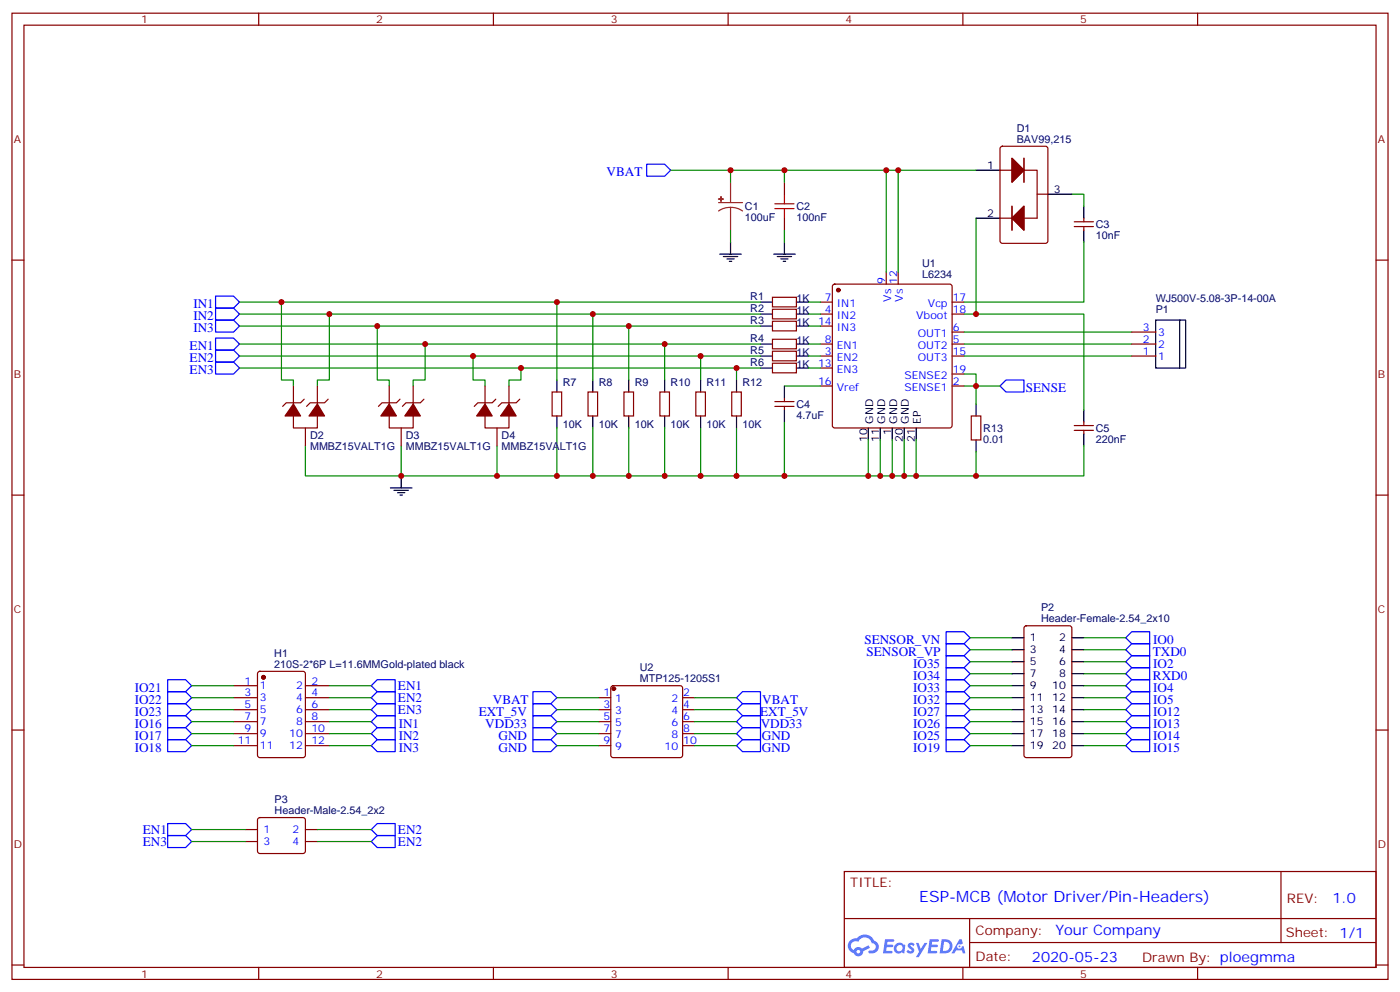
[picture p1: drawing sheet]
<svg xmlns="http://www.w3.org/2000/svg" width="412mm" height="292mm" viewBox="0 0 412 292" stroke-linecap="round" stroke-linejoin="round" font-family="sans-serif">
<g fill="none" stroke="#870000" stroke-width=".35">
<path d="M3.5 3.9h405.4v284.3h-405.4zM7.1 7.4h398.2v277.3h-398.2zM76.2 3.9v3.5M145.3 3.9v3.5M214.5 3.9v3.5M283.6 3.9v3.5M352.8 3.9v3.5M3.5 76.6h3.6M405.3 76.6h3.6M3.5 145.7h3.6M405.3 145.7h3.6M3.5 214.8h3.6"/>
<path d="M405.3 214.8h3.6M248.7 256.5h156.6v28.2h-156.6zM377.3 256.5v20.9M248.7 270.3h156.5M285.6 277.4h119.6M285.6 270.3v14.1M3.5 284h3.6M76.2 284.7v3.5M145.3 284.7v3.5M214.5 284.7v3.5M283.6 284.7v3.5M352.8 284.7v3.5"/>
<path d="M405.3 284h3.6"/>
</g>
<g fill="#5487ff">
<path d="M267.7 277.6a1.22 1.22 0 0 1 1.7 .3l-.4 .6a.47 .47 0 0 0-.3-.4 .47 .47 0 0 0-.5 .2l.1 .2a1.14 1.14 0 0 1 .8 1.8 1.14 1.14 0 0 1-1.9-.1l-.2-.1 .5-.6 .7 .4a.29 .29 0 0 0 .3-.2 .29 .29 0 0 0-.2-.3 1.04 1.04 0 0 1-.6-1.8z"/>
<path d="M260.7 276.4h2.4l.3 .2-.2 .5h-1.8l-.1 .9h1.5l.3 .4-.3 .3h-1.6l-.2 1.1 1.7 .1 .2 .3-.2 .3-2.6 .1z"/>
<path d="M273.8 276.4h2.4l.3 .2-.1 .5h-1.8l-.2 .9h1.6l.3 .4-.4 .3h-1.6l-.1 1.1 1.7 .1 .2 .3-.2 .3h-2.6z"/>
<path d="M282.6 276.4h.7l.3 1.3-.6 .3a.69 .69 0 0 0-1 .2 .69 .69 0 0 0 .4 1 .69 .69 0 0 0 .9-.6l.5-.3 .6 2.2h-.8l-.2-.8h-1.8l-.5 .8h-.8z"/>
<path d="M269.8 277.5h.8l.6 1.8 1.1-1.8h.9l-2.6 4.2h-.8l.9-1.6z"/>
<path d="M277.4 276.4l-.6 4.2h1.3a2.11 2.11 0 0 0 2.5-2.2 2.11 2.11 0 0 0-2.5-2zM278.1 277.1a1.39 1.39 0 0 1 1.7 1.5 1.39 1.39 0 0 1-1.8 1.2h-.3z"/>
<path d="M263.7 278a1.54 1.54 0 0 0-.1 2.2 1.54 1.54 0 0 0 2.2 .1l.6 .3 .3-2.3-.2-.3h-.4a1.49 1.49 0 0 0-2.4 0zM264 279a.94 .94 0 0 1 1.8 0 .94 .94 0 0 1-1.8 0z"/>
<path d="M250.4 276.8a2.18 2.18 0 0 0 1.1 3.7 1.44 1.44 0 0 0 1.6 .9 1.44 1.44 0 0 0 1.2-1.5l2-1-.5-.7-1.9 1a1.47 1.47 0 0 0-2.4 .4 1.39 1.39 0 0 1-.7-1.9 1.39 1.39 0 0 1 2-.5 2.12 2.12 0 0 1 2.2-1.3 2.12 2.12 0 0 1 1.9 1.7 1.14 1.14 0 0 1 1.1 1.4 1.14 1.14 0 0 1-1.7 .7 .43 .43 0 0 0-.5 .4 .43 .43 0 0 0 .4 .5 1.98 1.98 0 0 0 2.5-1.3 1.98 1.98 0 0 0-1.2-2.5 3.1 3.1 0 0 0-5.3-.7l-.9 .1zM252.3 280.1a.55 .55 0 0 1 1.1 0 .55 .55 0 0 1-1.1 0z"/>
<circle cx="282.6" cy="278.5" r=".26"/>
</g>
<g fill="none" stroke="#000" stroke-width=".35">
<path d="M212 74.8h6.4M213.1 75.5h4.2M214.1 76.2h2.2M214.8 76.9h.7M215.2 71.3v3.5M227.9 74.8h6.3M229 75.5h4.2M230 76.2h2.1M230.7 76.9h.7M231.1 71.3v3.5M319.3 60.7v3.5M319.3 67.7v3.6"/>
<path d="M224 88.9h3.5M224 92.4h3.5M224 96h3.5M234.6 88.9h3.5M234.6 92.4h3.5M234.6 96h3.5M340.4 94.2h7.1v14.1h-7.1zM347.5 94.2h1.7v14.1h-1.7M164 111.8v3.6M174.6 111.8v3.6M185.2 111.8v3.6M195.8 111.8v3.6"/>
<path d="M206.4 111.8v3.6M217 111.8v3.6M224 101.2h3.5M224 104.8h3.5M224 108.3h3.5M234.6 101.2h3.5M234.6 104.8h3.5M234.6 108.3h3.5M287.5 118.9v3.5M164 122.4v3.5M174.6 122.4v3.5M185.2 122.4v3.5"/>
<path d="M195.8 122.4v3.5M206.4 122.4v3.5M217 122.4v3.5M255.8 125.9v3.6M259.3 125.9v3.6M262.8 125.9v3.6M266.3 125.9v3.6M269.9 125.9v3.6M287.5 129.5v3.5M319.3 120.6v3.6M319.3 127.7v3.5M115 143.6h6.4"/>
<path d="M116.1 144.3h4.2M117.1 145h2.1M117.8 145.7h.7M118.2 140.1v3.5M298.1 187.7h3.5M298.1 191.2h3.5M298.1 194.7h3.5M298.1 198.3h3.5M315.7 187.7h3.6M315.7 191.2h3.6M315.7 194.7h3.6M315.7 198.3h3.6"/>
<path d="M298.1 201.8h3.5M298.1 205.3h3.5M298.1 208.8h3.5M298.1 212.4h3.5M298.1 215.9h3.5M298.1 219.4h3.5M315.7 201.8h3.6M315.7 205.3h3.6M315.7 208.8h3.6M315.7 212.4h3.6M315.7 215.9h3.6M315.7 219.4h3.6"/>
</g>
<g fill="none" stroke="#870000" stroke-width=".35">
<path d="M231.1 53.6v3.6M231.1 64.2v3.5M316.4 66.7h5.7M316.4 65.3h5.7M319.3 64.2v1.1M319.3 66.7v1M227.5 87.5h7.1v2.8h-7.1zM227.5 91h7.1v2.8h-7.1zM227.5 94.5h7.1v2.9h-7.1zM227.5 99.8h7.1v2.9h-7.1zM241.7 92.4h3.5M241.7 88.9h3.5"/>
<path d="M241.7 96h3.5M245.4 83.8l.5-.2h33.9l.5 .2 .2 .5v40.9l-.3 .5-.4 .2h-33.9l-.5-.2-.2-.5v-40.9zM261.1 80.1v3.5M264.6 80.1v3.5M280.5 92.4h3.5M280.5 97.7h3.5M280.5 88.9h3.5M333.4 97.7h7M162.6 115.4h2.9v7h-2.9zM173.2 115.4h2.8v7h-2.8zM183.8 115.4h2.8v7h-2.8zM194.4 115.4h2.8v7h-2.8z"/>
<path d="M205 115.4h2.8v7h-2.8zM215.5 115.4h2.9v7h-2.9zM227.5 103.4h7.1v2.8h-7.1zM227.5 106.9h7.1v2.8h-7.1zM241.7 113.6h3.5M241.7 104.8h3.5M241.7 101.2h3.5M241.7 108.3h3.5M280.5 113.6h3.5M280.5 104.8h3.5M280.5 101.2h3.5M280.5 110.1h3.5"/>
<path d="M333.4 104.8h7M333.4 101.2h7M286.1 122.4h2.8v7.1h-2.8zM316.4 126.6h5.7M316.4 125.2h5.7M319.3 124.2v1M319.3 126.6v1.1M76.1 197.8l.5-.2h12.7l.6 .4 .1 24.2-.5 .7-12.9 .1-.7-.5-.1-24.2zM301.9 184.4l.4-.3h12.7l.7 .5v37.6l-.4 .7-13 .1-.6-.5-.1-37.6zM68.8 201.8h7M68.8 205.3h7M68.8 208.8h7"/>
<path d="M68.8 212.4h7M68.8 215.9h7M68.8 219.4h7M90 201.8h7M90 205.3h7M90 208.8h7M90 212.4h7M90 215.9h7M90 219.4h7M176.4 205.3h3.5M176.4 208.8h3.5M176.4 212.4h3.5"/>
<path d="M176.4 215.9h3.5M176.4 219.4h3.5M180.2 202l.4-.2h19.8l.5 .2 .2 .5v19.7l-.3 .5-.4 .3h-19.8l-.5-.3-.2-.5v-19.7zM201.1 205.3h3.5M201.1 208.8h3.5M201.1 212.4h3.5M201.1 215.9h3.5M201.1 219.4h3.5M72.3 244.1h3.5M72.3 247.6h3.5M76.1 240.8l.5-.2h12.7l.5 .2 .2 .5-.1 9.4-.6 .5-13-.1-.5-.6v-9.2zM90 244.1h3.5"/>
<path d="M90 247.6h3.5"/>
</g>
<g fill="#870000" stroke="#870000" stroke-width=".35">
<circle cx="246.9" cy="85.4" r=".53"/>
<circle cx="77.6" cy="199.3" r=".53"/>
<circle cx="180.8" cy="202.7" r=".53"/>
</g>
<g fill="none" stroke="#008700" stroke-width=".35">
<path d="M197.6 50.1h63.5M215.2 50.1v3.5M231.1 50.1v3.5M264.6 50.1h22.9M315.7 57.2h3.6v3.5M215.2 67.7v3.6M231.1 67.7v3.6M287.5 64.2v28.2h-3.5M319.3 71.3v17.6h-35.3M70.6 88.9h153.4M70.6 92.4h153.4M70.6 96h153.4"/>
<path d="M82.9 88.9v22.9h3.5v1.8M97 92.4v19.4h-3.5v1.8M111.1 96v15.8h3.6v1.8M164 88.9v22.9M174.6 92.4v19.4M185.2 96v15.8M238.1 88.9h3.6M238.1 92.4h3.6M238.1 96h3.6M261.1 80.1v-30h3.5v30M284 97.7h49.4M287.5 92.4h31.8v28.2"/>
<path d="M70.6 101.2h153.4M70.6 104.8h153.4M70.6 108.3h153.4M125.2 101.2v10.6h-3.5v1.8M139.3 104.8v7h3.6v1.8M153.5 108.3v3.5h-3.6v1.8M195.8 101.2v10.6M206.4 104.8v7M217 108.3v3.5M231.1 113.6h10.6M238.1 101.2h3.6M238.1 104.8h3.6"/>
<path d="M238.1 108.3h3.6M284 113.6h3.5v5.3M284 110.1h3.5v3.5h7.1M284 101.2h49.4M284 104.8h49.4M90 131.2v8.9h56.4v-8.9M118.2 131.2v8.9M164 125.9v14.2M174.6 125.9v14.2M185.2 125.9v14.2M195.8 125.9v14.2M206.4 125.9v14.2"/>
<path d="M217 125.9v14.2h-70.6M231.1 124.2v15.9h-14.1M255.8 129.5v10.6h-24.7M259.3 129.5v10.6M262.8 129.5v10.6M266.3 129.5v10.6M269.9 129.5v10.6M287.5 133v7.1h-31.7M319.3 131.2v8.9h-31.8M285.8 187.7h12.3M285.8 191.2h12.3M285.8 194.7h12.3"/>
<path d="M285.8 198.3h12.3M319.3 187.7h12.3M319.3 191.2h12.3M319.3 194.7h12.3M319.3 198.3h12.3M56.4 212.4h12.4M56.4 215.9h12.4M56.4 219.4h12.4M56.4 208.8h12.4M56.4 205.3h12.4M56.4 201.8h12.4M97 212.4h12.4"/>
<path d="M97 215.9h12.4M97 219.4h12.4M97 208.8h12.4M97 205.3h12.4M97 201.8h12.4M164 212.4h12.4M164 215.9h12.4M164 219.4h12.4M164 208.8h12.4M164 205.3h12.4M204.6 212.4h12.4M204.6 215.9h12.4"/>
<path d="M204.6 219.4h12.4M204.6 208.8h12.4M204.6 205.3h12.4M285.8 212.4h12.3M285.8 215.9h12.3M285.8 219.4h12.3M285.8 208.8h12.3M285.8 205.3h12.3M285.8 201.8h12.3M319.3 212.4h12.3M319.3 215.9h12.3M319.3 219.4h12.3"/>
<path d="M319.3 208.8h12.3M319.3 205.3h12.3M319.3 201.8h12.3M56.4 244.1h15.9M56.4 247.6h15.9M93.5 244.1h15.9M93.5 247.6h15.9"/>
</g>
<g fill="none" stroke="#00f" stroke-width=".35">
<path d="M190.5 48.3h5.3l1.8 1.8-1.8 1.8h-5.3zM63.5 99.5h5.3l1.8 1.7-1.8 1.8h-5.3zM63.5 94.2h5.3l1.8 1.8-1.8 1.7h-5.3zM63.5 90.7h5.3l1.8 1.7-1.8 1.8h-5.3zM63.5 87.1h5.3l1.8 1.8-1.8 1.8h-5.3zM63.5 106.5h5.3l1.8 1.8-1.8 1.8h-5.3zM63.5 103h5.3l1.8 1.8-1.8 1.7h-5.3zM294.6 113.6l1.7-1.8h5.3v3.6h-5.3zM278.7 189.4h5.3l1.8 1.8-1.8 1.8h-5.3zM278.7 185.9h5.3l1.8 1.8-1.8 1.7h-5.3zM278.7 196.5h5.3l1.8 1.8-1.8 1.7h-5.3zM278.7 193h5.3l1.8 1.7-1.8 1.8h-5.3z"/>
<path d="M331.6 191.2l1.8-1.8h5.3v3.6h-5.3zM331.6 198.3l1.8-1.8h5.3v3.5h-5.3zM331.6 187.7l1.8-1.8h5.3v3.5h-5.3zM331.6 194.7l1.8-1.7h5.3v3.5h-5.3zM49.4 210.6h5.3l1.7 1.8-1.7 1.7h-5.3zM49.4 214.1h5.3l1.7 1.8-1.7 1.8h-5.3zM49.4 217.7h5.3l1.7 1.7-1.7 1.8h-5.3zM49.4 207.1h5.3l1.7 1.7-1.7 1.8h-5.3zM49.4 203.6h5.3l1.7 1.7-1.7 1.8h-5.3zM49.4 200h5.3l1.7 1.8-1.7 1.8h-5.3zM109.4 201.8l1.7-1.8h5.3v3.6h-5.3zM109.4 212.4l1.7-1.8h5.3v3.5h-5.3z"/>
<path d="M109.4 205.3l1.7-1.7h5.3v3.5h-5.3zM109.4 208.8l1.7-1.7h5.3v3.5h-5.3zM109.4 215.9l1.7-1.8h5.3v3.6h-5.3zM109.4 219.4l1.7-1.7h5.3v3.5h-5.3zM157 203.6h5.3l1.7 1.7-1.7 1.8h-5.3zM157 207.1h5.3l1.7 1.7-1.7 1.8h-5.3zM157 210.6h5.3l1.7 1.8-1.7 1.7h-5.3zM157 214.1h5.3l1.7 1.8-1.7 1.8h-5.3zM157 217.7h5.3l1.7 1.7-1.7 1.8h-5.3zM217 205.3l1.7-1.7h5.3v3.5h-5.3zM217 212.4l1.7-1.8h5.3v3.5h-5.3zM217 215.9l1.7-1.8h5.3v3.6h-5.3z"/>
<path d="M217 219.4l1.7-1.7h5.3v3.5h-5.3zM218.7 207.1h5.3v3.5h-5.3l-1.7-1.8zM278.7 203.6h5.3l1.8 1.7-1.8 1.8h-5.3zM278.7 200h5.3l1.8 1.8-1.8 1.8h-5.3zM278.7 214.1h5.3l1.8 1.8-1.8 1.8h-5.3zM278.7 210.6h5.3l1.8 1.8-1.8 1.7h-5.3zM278.7 207.1h5.3l1.8 1.7-1.8 1.8h-5.3zM278.7 217.7h5.3l1.8 1.7-1.8 1.8h-5.3zM331.6 215.9l1.8-1.8h5.3v3.6h-5.3zM331.6 208.8l1.8-1.7h5.3v3.5h-5.3zM331.6 205.3l1.8-1.7h5.3v3.5h-5.3zM331.6 219.4l1.8-1.7h5.3v3.5h-5.3z"/>
<path d="M333.4 200h5.3v3.6h-5.3l-1.8-1.8zM333.4 210.6h5.3v3.5h-5.3l-1.8-1.7zM49.4 242.4h5.3l1.7 1.7-1.7 1.8h-5.3zM49.4 245.9h5.3l1.7 1.7-1.7 1.8h-5.3zM109.4 244.1l1.7-1.7h5.3v3.5h-5.3zM109.4 247.6l1.7-1.7h5.3v3.5h-5.3z"/>
</g>
<path d="M211.7 59.6h7M215.2 53.6v6M215.2 61l1.8 .3 1.7 .8M215.2 61l-1.9 .3-1.6 .8M215.2 61v6.7" fill="none" stroke="#8c2424" stroke-width=".35"/>
<g fill="#8c2424" stroke="#8c2424" stroke-width=".35">
<path d="M211.7 58.6h1.4z"/>
<path d="M212.4 57.9v1.4z"/>
</g>
<path d="M228.2 60h5.7M231.1 57.2v2.8M228.2 61.4h5.7M231.1 61.4v2.8" fill="none" stroke="#a10000" stroke-width=".35"/>
<path d="M294.8 43.2l.5-.2h12.7l.6 .5 .1 27.4-.5 .7h-12.9l-.7-.4v-27.5z" fill="#fff" stroke="#870000" stroke-width=".35"/>
<path d="M287.5 50.1h7.1M308.7 57.2h7M287.5 64.2h7.1" fill="none" stroke="#000" stroke-width=".35"/>
<path d="M298.1 64.2l3.5-3.5v7z" fill="#f0f0f0" stroke="#870000" stroke-width=".35"/>
<path d="M298.1 60.7v7" fill="none" stroke="#870000" stroke-width=".35"/>
<path d="M298.1 46.6l3.5 3.5-3.5 3.5z" fill="#f0f0f0" stroke="#870000" stroke-width=".35"/>
<g fill="none" stroke="#870000" stroke-width=".35">
<path d="M294.6 50.1h10.9v14.1h-10.9M301.6 46.6v7M305.5 57.2h3.2M298.1 60.7v7M86.4 113.6v5.3M89.6 117.5l-1.1 1h-4.2l-1 1.1M93.5 113.6v5.3M96.7 117.5l-1.1 1h-4.2l-1.1 1.1M114.7 113.6v5.3M117.8 117.5l-1 1h-4.3l-1 1.1M121.7 113.6v5.3M124.9 117.5l-1.1 1h-4.2l-1.1 1.1"/>
<path d="M142.9 113.6v5.3M146 117.5l-1 1h-4.2l-1.1 1.1M149.9 113.6v5.3M153.1 117.5l-1.1 1h-4.2l-1 1.1M228.2 119.6h5.7M228.2 118.2h5.7M231.1 117.1v1.1M231.1 119.6v1M86.4 122.4v3.5h7.1v-3.5M90 125.9v5.3M114.7 122.4v3.5h7v-3.5M118.2 125.9v5.3"/>
<path d="M142.9 122.4v3.5h7v-3.5M146.4 125.9v5.3"/>
</g>
<g fill="#870000" stroke="#870000" stroke-width=".35">
<path d="M298.1 46.6l3.5 3.5-3.5 3.5z"/>
<path d="M298.1 64.2l3.5-3.5v7z"/>
<path d="M93.5 118.9l2.1 3.5h-4.6z"/>
<path d="M86.4 118.9l2.1 3.5h-4.5z"/>
<path d="M121.7 118.9l2.1 3.5h-4.6z"/>
<path d="M114.7 118.9l2.1 3.5h-4.6z"/>
<path d="M149.9 118.9l2.1 3.5h-4.5z"/>
<path d="M142.9 118.9l2.1 3.5h-4.6z"/>
</g>
<path d="M231.1 113.6v3.5M231.1 120.6v3.6" fill="none" stroke="#000" stroke-width=".35"/>
<g fill="#c00">
<circle cx="269.9" cy="140.1" r=".88"/>
<circle cx="266.3" cy="140.1" r=".88"/>
<circle cx="262.8" cy="140.1" r=".88"/>
<circle cx="259.3" cy="140.1" r=".88"/>
<circle cx="255.8" cy="140.1" r=".88"/>
<circle cx="287.5" cy="140.1" r=".88"/>
<circle cx="287.5" cy="92.4" r=".88"/>
<circle cx="215.2" cy="50.1" r=".88"/>
<circle cx="261.1" cy="50.1" r=".88"/>
<circle cx="231.1" cy="140.1" r=".88"/>
<circle cx="206.4" cy="140.1" r=".88"/>
<circle cx="185.2" cy="140.1" r=".88"/>
<circle cx="164" cy="140.1" r=".88"/>
<circle cx="97" cy="92.4" r=".88"/>
<circle cx="125.2" cy="101.2" r=".88"/>
<circle cx="153.5" cy="108.3" r=".88"/>
<circle cx="174.6" cy="92.4" r=".88"/>
<circle cx="195.8" cy="101.2" r=".88"/>
<circle cx="217" cy="108.3" r=".88"/>
<circle cx="206.4" cy="104.8" r=".88"/>
<circle cx="185.2" cy="96" r=".88"/>
<circle cx="164" cy="88.9" r=".88"/>
<circle cx="139.3" cy="104.8" r=".88"/>
<circle cx="111.1" cy="96" r=".88"/>
<circle cx="82.9" cy="88.9" r=".88"/>
<circle cx="118.2" cy="140.1" r=".88"/>
<circle cx="146.4" cy="140.1" r=".88"/>
<circle cx="174.6" cy="140.1" r=".88"/>
<circle cx="195.8" cy="140.1" r=".88"/>
<circle cx="217" cy="140.1" r=".88"/>
<circle cx="231.1" cy="50.1" r=".88"/>
<circle cx="264.6" cy="50.1" r=".88"/>
<circle cx="287.5" cy="113.6" r=".88"/>
</g>
<text font-size="4.6" fill="#00f" x="270.8" y="265.5">ESP-MCB (Motor Driver/Pin-Headers)</text>
<g font-size="4.2" fill="#00f">
<text x="392.5" y="265.7">1.0</text>
<text x="310.9" y="275.3">Your Company</text>
<text x="304" y="283.1">2020-05-23</text>
</g>
<g font-size="3.9" fill="#00f">
<text x="178.7" y="51.9">VBAT</text>
<text x="57" y="94.2">IN2</text>
<text x="57" y="90.7">IN1</text>
<text x="57" y="97.7">IN3</text>
<text x="55.9" y="106.5">EN2</text>
<text x="55.9" y="103">EN1</text>
<text x="55.9" y="110.1">EN3</text>
<text x="302.2" y="115.4">SENSE</text>
<text x="254.6" y="189.4">SENSOR_VN</text>
<text x="339.7" y="189.4">IO0</text>
<text x="255.3" y="193">SENSOR_VP</text>
<text x="269" y="196.5">IO35</text>
<text x="339.6" y="193">TXD0</text>
<text x="339.7" y="196.5">IO2</text>
<text x="39.7" y="203.6">IO21</text>
<text x="117.2" y="203.1">EN1</text>
<text x="269" y="200">IO34</text>
<text x="269" y="203.6">IO33</text>
<text x="339.6" y="200">RXD0</text>
<text x="339.7" y="203.6">IO4</text>
<text x="39.7" y="207.1">IO22</text>
<text x="117.2" y="206.6">EN2</text>
<text x="145.2" y="207.1">VBAT</text>
<text x="224.5" y="207.1">VBAT</text>
<text x="269" y="207.1">IO32</text>
<text x="339.7" y="207.1">IO5</text>
<text x="39.7" y="214.1">IO16</text>
<text x="39.7" y="210.6">IO23</text>
<text x="117.2" y="210.1">EN3</text>
<text x="117.5" y="214.1">IN1</text>
<text x="141" y="210.6">EXT_5V</text>
<text x="143" y="214.1">VDD33</text>
<text x="223.9" y="210.6">EXT_5V</text>
<text x="224.1" y="214.1">VDD33</text>
<text x="269" y="214.1">IO26</text>
<text x="269" y="210.6">IO27</text>
<text x="339.7" y="210.6">IO12</text>
<text x="339.7" y="214.2">IO13</text>
<text x="39.7" y="217.7">IO17</text>
<text x="39.7" y="221.2">IO18</text>
<text x="117.5" y="217.7">IN2</text>
<text x="117.5" y="221.2">IN3</text>
<text x="146.8" y="217.7">GND</text>
<text x="146.8" y="221.2">GND</text>
<text x="224.5" y="217.7">GND</text>
<text x="224.5" y="221.2">GND</text>
<text x="269" y="217.7">IO25</text>
<text x="269" y="221.2">IO19</text>
<text x="339.7" y="217.7">IO14</text>
<text x="339.7" y="221.2">IO15</text>
<text x="42.1" y="245.4">EN1</text>
<text x="117.2" y="245.4">EN2</text>
<text x="42.1" y="248.9">EN3</text>
<text x="117.2" y="248.9">EN2</text>
</g>
<g font-size="3.9" fill="#800">
<text x="250.5" y="261.1">TITLE:</text>
<text x="379.1" y="265.7">REV:</text>
<text x="287.4" y="275.3">Company:</text>
<text x="378.7" y="275.9">Sheet: 1/1</text>
<text x="287.4" y="282.9">Date:</text>
<text x="336.4" y="283">Drawn By: ploegmma</text>
</g>
<g font-size="3.2" fill="#800">
<text x="41.6" y="6.9">1</text>
<text x="110.8" y="6.9">2</text>
<text x="179.9" y="6.9">3</text>
<text x="249.1" y="6.9">4</text>
<text x="318.2" y="6.9">5</text>
<text x="4.1" y="42">A</text>
<text x="405.9" y="42">A</text>
<text x="4.1" y="111.1">B</text>
<text x="405.9" y="111.1">B</text>
<text x="4.1" y="180.3">C</text>
<text x="405.9" y="180.3">C</text>
<text x="4.1" y="249.4">D</text>
<text x="405.9" y="249.4">D</text>
<text x="41.6" y="287.7">1</text>
<text x="110.8" y="287.7">2</text>
<text x="179.9" y="287.7">3</text>
<text x="249.1" y="287.7">4</text>
<text x="318.2" y="287.7">5</text>
</g>
<g font-size="3.2" fill="#000080">
<text x="299.5" y="42">BAV99,215</text>
<text x="299.5" y="38.8">D1</text>
<text x="219.4" y="65">100uF</text>
<text x="219.4" y="61.8">C1</text>
<text x="234.6" y="65">100nF</text>
<text x="234.6" y="61.8">C2</text>
<text x="322.8" y="70.3">10nF</text>
<text x="322.8" y="67.1">C3</text>
<text x="271.6" y="81.8">L6234</text>
<text x="271.6" y="78.6">U1</text>
<text x="221" y="88.3">R1</text>
<text x="234.6" y="88.9">1K</text>
<text x="340.4" y="88.9">WJ500V-5.08-3P-14-00A</text>
<text x="221" y="91.8">R2</text>
<text x="221" y="95.3">R3</text>
<text x="234.6" y="92.4">1K</text>
<text x="234.6" y="96">1K</text>
<text x="340.4" y="92.1">P1</text>
<text x="221" y="100.6">R4</text>
<text x="234.6" y="101.2">1K</text>
<text x="221" y="104.1">R5</text>
<text x="221" y="107.7">R6</text>
<text x="234.6" y="104.8">1K</text>
<text x="165.8" y="113.6">R7</text>
<text x="176.4" y="113.6">R8</text>
<text x="187" y="113.6">R9</text>
<text x="197.6" y="113.6">R10</text>
<text x="208.1" y="113.6">R11</text>
<text x="218.7" y="113.6">R12</text>
<text x="234.6" y="108.3">1K</text>
<text x="165.8" y="125.9">10K</text>
<text x="176.4" y="125.9">10K</text>
<text x="187" y="125.9">10K</text>
<text x="197.6" y="125.9">10K</text>
<text x="208.1" y="125.9">10K</text>
<text x="218.7" y="125.9">10K</text>
<text x="234.6" y="123.2">4.7uF</text>
<text x="234.6" y="120">C4</text>
<text x="91.3" y="129.2">D2</text>
<text x="119.5" y="129.2">D3</text>
<text x="147.8" y="129.2">D4</text>
<text x="289.6" y="130.2">0.01</text>
<text x="289.6" y="127.1">R13</text>
<text x="322.8" y="130.2">220nF</text>
<text x="322.8" y="127.1">C5</text>
<text x="91.3" y="132.4">MMBZ15VALT1G</text>
<text x="119.5" y="132.4">MMBZ15VALT1G</text>
<text x="147.8" y="132.4">MMBZ15VALT1G</text>
<text x="306.7" y="179.9">P2</text>
<text x="306.7" y="183.1">Header-Female-2.54_2x10</text>
<text x="80.8" y="196.5">210S-2*6P L=11.6MMGold-plated black</text>
<text x="80.8" y="193.3">H1</text>
<text x="188.5" y="197.4">U2</text>
<text x="188.5" y="200.6">MTP125-1205S1</text>
<text x="80.9" y="239.5">Header-Male-2.54_2x2</text>
<text x="80.9" y="236.4">P3</text>
</g>
<g font-size="3.2">
<text x="290.8" y="49.7">1</text>
<text x="310.4" y="56.8">3</text>
<text x="290.8" y="63.9">2</text>
<text x="257.2" y="124.6" transform="rotate(-90 257.2 124.6)">GND</text>
<text x="260.7" y="124.6" transform="rotate(-90 260.7 124.6)">GND</text>
<text x="264.2" y="124.6" transform="rotate(-90 264.2 124.6)">GND</text>
<text x="267.8" y="124.6" transform="rotate(-90 267.8 124.6)">GND</text>
<text x="271.3" y="124.6" transform="rotate(-90 271.3 124.6)">EP</text>
<text x="255.4" y="130.2" transform="rotate(-90 255.4 130.2)">10</text>
<text x="258.9" y="130.2" transform="rotate(-90 258.9 130.2)">11</text>
<text x="262.5" y="128.1" transform="rotate(-90 262.5 128.1)">1</text>
<text x="266" y="130.2" transform="rotate(-90 266 130.2)">20</text>
<text x="269.5" y="130.2" transform="rotate(-90 269.5 130.2)">21</text>
<text x="303.4" y="188.7">1</text>
<text x="312" y="188.7">2</text>
<text x="303.4" y="192.3">3</text>
<text x="303.4" y="195.8">5</text>
<text x="312" y="192.3">4</text>
<text x="312" y="195.8">6</text>
<text x="303.4" y="199.3">7</text>
<text x="303.4" y="202.8">9</text>
<text x="309.9" y="202.8">10</text>
<text x="312" y="199.3">8</text>
<text x="303.4" y="206.4">11</text>
<text x="303.4" y="209.9">13</text>
<text x="309.9" y="206.4">12</text>
<text x="309.9" y="209.9">14</text>
<text x="303.4" y="213.4">15</text>
<text x="309.9" y="213.4">16</text>
<text x="303.4" y="217">17</text>
<text x="303.4" y="220.5">19</text>
<text x="309.9" y="217">18</text>
<text x="309.9" y="220.5">20</text>
</g>
<g font-size="3.2" fill="#00f">
<text x="260.7" y="83.4" transform="rotate(-90 260.7 83.4)">9</text>
<text x="264.2" y="83.4" transform="rotate(-90 264.2 83.4)">12</text>
<text x="243" y="88.5">7</text>
<text x="262.5" y="88.7" transform="rotate(-90 262.5 88.7)">Vs</text>
<text x="266" y="88.7" transform="rotate(-90 266 88.7)">Vs</text>
<text x="280.6" y="88.5">17</text>
<text x="241" y="95.6">14</text>
<text x="243" y="92.1">4</text>
<text x="246.5" y="93.8">IN2</text>
<text x="246.5" y="90.3">IN1</text>
<text x="269.9" y="93.8">Vboot</text>
<text x="273.4" y="90.3">Vcp</text>
<text x="280.6" y="92.1">18</text>
<text x="243" y="100.9">8</text>
<text x="246.5" y="97.4">IN3</text>
<text x="270.4" y="99.1">OUT1</text>
<text x="280.6" y="100.9">5</text>
<text x="280.6" y="97.4">6</text>
<text x="336.6" y="100.9">2</text>
<text x="336.6" y="97.4">3</text>
<text x="341.1" y="98.8">3</text>
<text x="241" y="107.9">13</text>
<text x="243" y="104.4">3</text>
<text x="246.5" y="106.2">EN2</text>
<text x="246.5" y="102.7">EN1</text>
<text x="270.4" y="102.7">OUT2</text>
<text x="270.4" y="106.2">OUT3</text>
<text x="280.6" y="104.4">15</text>
<text x="336.6" y="104.4">1</text>
<text x="341.1" y="105.8">1</text>
<text x="341.1" y="102.3">2</text>
<text x="241" y="113.2">16</text>
<text x="246.5" y="109.7">EN3</text>
<text x="266.4" y="111.5">SENSE2</text>
<text x="280.6" y="113.2">2</text>
<text x="280.6" y="109.7">19</text>
<text x="246.5" y="115">Vref</text>
<text x="266.4" y="115">SENSE1</text>
<text x="72.1" y="201.4">1</text>
<text x="76.6" y="202.8">1</text>
<text x="87.2" y="202.8">2</text>
<text x="91.7" y="201.4">2</text>
<text x="72.1" y="205">3</text>
<text x="72.1" y="208.5">5</text>
<text x="76.6" y="206.4">3</text>
<text x="76.6" y="209.9">5</text>
<text x="87.2" y="206.4">4</text>
<text x="87.2" y="209.9">6</text>
<text x="91.7" y="205">4</text>
<text x="91.7" y="208.5">6</text>
<text x="177.7" y="205">1</text>
<text x="177.7" y="208.5">3</text>
<text x="181.2" y="206.7">1</text>
<text x="197.8" y="206.7">2</text>
<text x="201.3" y="208.5">4</text>
<text x="201.3" y="205">2</text>
<text x="72.1" y="212">7</text>
<text x="72.1" y="215.5">9</text>
<text x="76.6" y="213.4">7</text>
<text x="87.2" y="213.4">8</text>
<text x="91.7" y="212">8</text>
<text x="91.7" y="215.5">10</text>
<text x="177.7" y="212">5</text>
<text x="177.7" y="215.5">7</text>
<text x="181.2" y="210.3">3</text>
<text x="181.2" y="213.8">5</text>
<text x="197.8" y="213.8">6</text>
<text x="197.8" y="210.3">4</text>
<text x="201.3" y="215.5">8</text>
<text x="201.3" y="212">6</text>
<text x="70.1" y="219.1">11</text>
<text x="76.6" y="217">9</text>
<text x="76.6" y="220.5">11</text>
<text x="85.2" y="217">10</text>
<text x="85.2" y="220.5">12</text>
<text x="91.7" y="219.1">12</text>
<text x="177.7" y="219.1">9</text>
<text x="181.2" y="217.3">7</text>
<text x="181.2" y="220.8">9</text>
<text x="195.7" y="220.8">10</text>
<text x="197.8" y="217.3">8</text>
<text x="201.3" y="219.1">10</text>
<text x="77.6" y="245.2">1</text>
<text x="86.2" y="245.2">2</text>
<text x="77.6" y="248.7">3</text>
<text x="86.2" y="248.7">4</text>
</g>
</svg>
